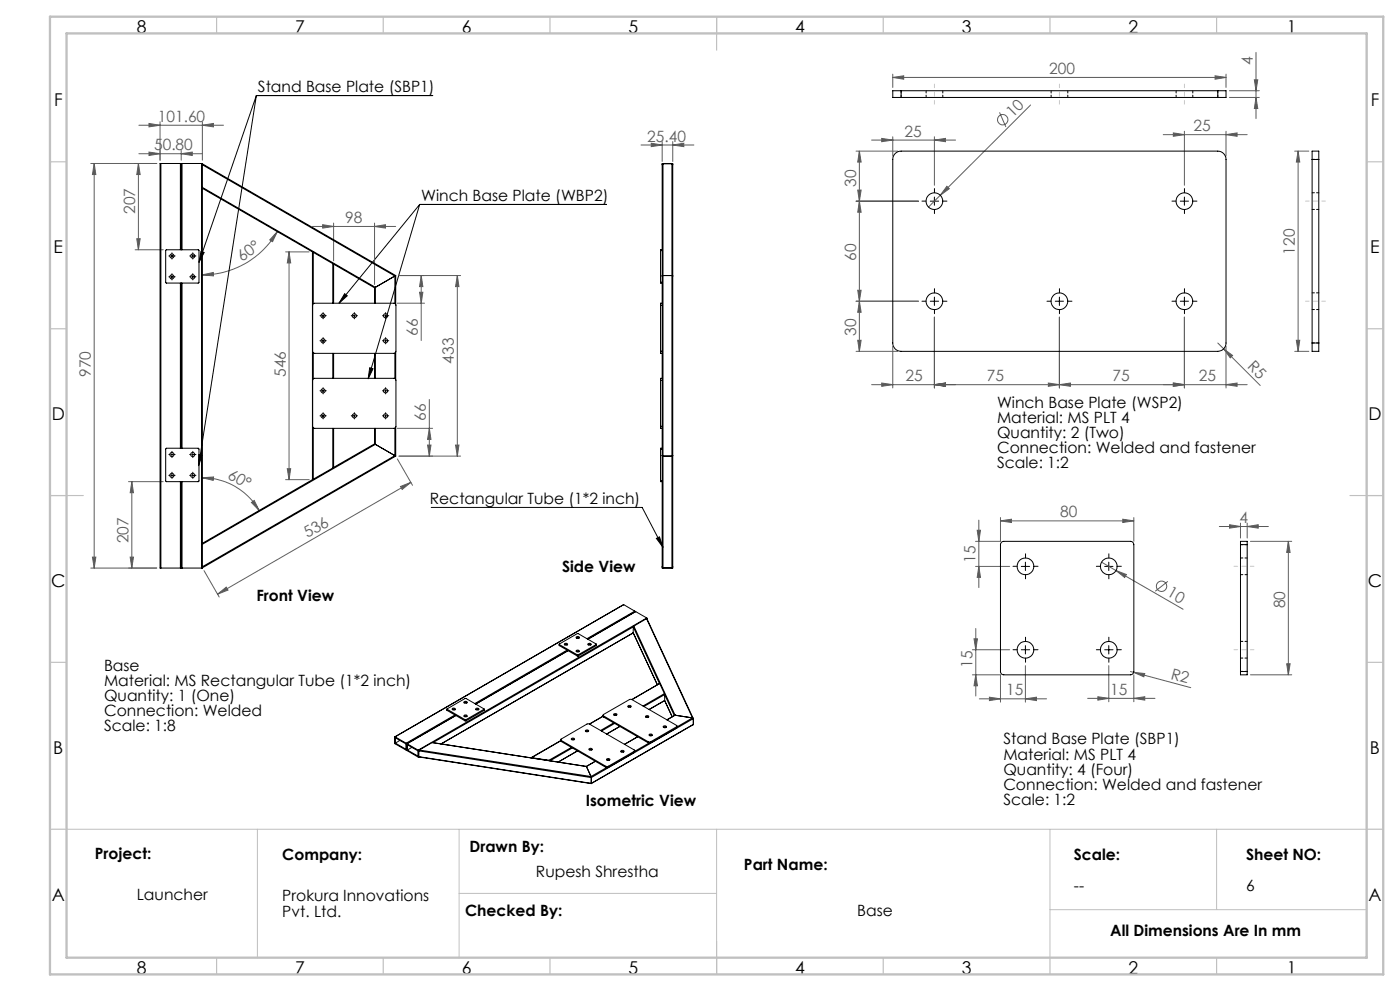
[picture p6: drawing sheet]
<svg xmlns="http://www.w3.org/2000/svg" width="420mm" height="297mm" viewBox="0 0 420 297" stroke-linecap="round" stroke-linejoin="round" font-family="sans-serif">
<g fill="none" stroke="#5d5d5d" stroke-width=".3">
<path d="M376.8 15.7v19.9M41.7 37.5h25.4M44.7 37l3.3 .5-3.3 .5zM48 36.5v11.5M60.7 37.5l3.3-.5v1zM60.7 36.5v11.5M267.8 23.2l3.3-.5v1zM267.8 22.2v4M267.8 23.2h100M299.9 33.7l1.9 4.4M309.2 31.5l-30.6 30.6M352 39.8l3.3 .6-3.3 .4z"/>
<path d="M355.3 39.3v16.2M364.5 22.7l3.3 .5-3.3 .5zM367.8 39.3v7.5M367.8 22.2v4M368.8 27.2h9M368.8 29.2h9M376.3 23.9h1l-.5 3.3zM376.8 29.2l.5 3.3h-1zM27.2 49h19.8M28.3 49l.5 3.3h-1.1zM28.3 49v121.2M41.5 49l.6 3.3h-1.1z"/>
<path d="M41.5 49v25.9M41.7 46.1h19M44.7 45.6l3.3 .5-3.3 .5zM54.4 46.1l3.3-.5v1zM54.4 45.1v2.9M192.3 43.5h15.9M195.4 42.9l3.2 .6-3.2 .5zM198.6 42.4v6M201.8 43.5l3.3-.6v1.1zM201.8 42.4v6M256.8 45.3h12.5M257.3 57h1l-.5 3.3z"/>
<path d="M257.8 45.3v60M257.8 45.3l.5 3.3h-1zM261.5 42h25.2M264.5 41.5l3.3 .5-3.3 .5zM267.8 41v5.8M280.3 42l3.3-.5v1zM280.3 41v14.5M284.1 55.8l.7 .7-2.7 2zM349 40.4h25.2M367.8 40.4l3.3-.6v1zM388.4 45.3h4.2M389.4 45.3v60"/>
<path d="M389.4 45.3l.5 3.3h-1zM40.5 74.9h8.5M41 71.5h1.1l-.6 3.4zM83.2 69.4l-1.4 3-.9-.5zM83.2 69.4a25.8 25.8 0 0 1-22.5 13M85.7 75.5h7M86.7 75.5l.5 3.3h-1zM86.7 75.5v68.3M93.7 67.9h25M96.8 67.3l3.3 .6-3.3 .5zM100.1 66.8v11.4M112.4 67.9l3.2-.6v1.1z"/>
<path d="M112.4 66.8v18.5M256.8 60.3h18.8M257.8 60.3l.5 3.3h-1zM60.7 82.4l3.3-.7v1zM119.2 90.9h8.2M125.9 87.6h1l-.5 3.3zM126.4 82.6v19.5M126.4 82.6l.5 3.3h-1zM137.2 82.6l.5 3.3h-1zM137.2 82.6v54.1M138.2 82.6h-18.5M256.8 90.3h18.8"/>
<path d="M257.3 87h1l-.5 3.3zM257.8 90.3l.5 3.3h-1zM280.3 95v21.3M317.8 95v21.3M355.3 95v21.3M128.8 119.7v17M256.8 105.3h12.5M257.3 102h1l-.5 3.3zM264.5 114.8l3.3 .5-3.3 .5zM267.8 103.8v12.5M280.3 115.3l3.3-.5v1zM314.5 114.8l3.3 .5-3.3 .5z"/>
<path d="M317.8 115.3l3.3-.5v1zM352 114.8l3.3 .5-3.3 .5zM365.3 102.8l12.8 12.7M367.1 104.6l2.7 1.9-.7 .7zM367.8 115.3l3.3-.5v1zM367.8 103.8v12.5M374.2 115.3h-112.7M388.4 105.3h4.2M388.9 102h1l-.5 3.3zM119.2 128.4h10.6M119.2 137.5l4.6 7.9M128.3 133.4h1l-.5 3.3z"/>
<path d="M128.8 128.4l.5 3.3h-1zM136.7 133.4h1l-.5 3.3zM138.2 136.7h-18.5M38.6 144.4h10.4M39.5 144.4l.5 3.3h-.9zM39.5 144.4v25.8M60.7 143.2l3.4-.3-.1 1.1zM60.7 143.2a19.6 19.6 0 0 1 17.1 9.8M75.4 150.6l.9-.6 1.5 3zM85.7 143.8h7M86.2 140.5h1l-.5 3.3zM120.2 145.8l3.1-1.2-2.7 2.1z"/>
<path d="M123.3 144.6l-58 33.5M293.2 158.9h.9l-.4 3.3zM293.7 155.9v20.2M300.1 156.1l3.3-.5v1zM300.1 155.1v7.1h-7.4M300.1 156.1h40M336.8 155.6l3.3 .5-3.3 .5zM340.1 155.1v7.1M365.8 157.8h14.7M368.9 157.3l3.2 .5-3.2 .5zM372.1 156.8v4.5M374.2 157.8l3.3-.5v1z"/>
<path d="M374.2 156.8v4.5M27.2 170.2h19.8M27.7 167h1.1l-.5 3.2zM39.1 167h.9l-.5 3.2zM61.2 171l4.6 7.9M65.3 178.1l2.6-2.1 .5 .8zM292.7 169.8h10.2M293.7 169.8l.4 3.2h-.9zM330.5 168.5l4.3 2.5M334.8 171l3.1 1.2-.5 .9zM334.8 171l20.1 11.6M350.3 174.2l-3.7 3"/>
<path d="M375.1 162.2h12.4M386.5 162.2v40M386.5 162.2l.5 3.4h-1zM291.7 194.7h11.2M292.2 191.4h1l-.5 3.3zM292.7 188.4v20.2M307.6 199.5v10.9M332.6 199.5v10.8M386 198.9h1l-.5 3.3zM291.7 202.2h8.4v8.2M292.7 202.2l.5 3.3h-1zM293.8 209.4h20.2"/>
<path d="M296.8 208.9l3.3 .5-3.3 .6zM307.6 209.4l3.3-.5v1.1zM326.3 209.3h20.2M329.4 208.8l3.2 .5-3.2 .5zM339.1 201.3l1 .2M340.1 201.5l3.3 .4-.3 .9zM340.1 201.5l17.1 4.6M340.1 209.3l3.3-.5v1zM340.1 202.2v8.1M375.1 202.2h12.4"/>
<circle cx="300.8" cy="35.9" r="1.55"/>
<circle cx="348.5" cy="175.7" r="1.55"/>
</g>
<g fill="none" stroke="#000" stroke-width=".3">
<path d="M76.9 28.6h52.9M76.9 28.6l-17.2 50M76.9 28.6l-17.3 111M280.3 59.1v2.4M355.3 59.1v2.4M51.3 76.7h.6M51.6 76.4v.6M57.5 76.7h.6M57.8 76.4v.6M60.3 75.3l.9 .4-1.5 2.9zM125.9 61.3h56.1M125.9 61.3l-24.2 29.6"/>
<path d="M125.9 61.3l-15.4 52.2M279.1 60.3h2.5M354.1 60.3h2.5M51.3 83h.6M51.6 82.7v.6M57.5 83h.6M57.8 82.7v.6M96.6 94.6h.6M96.9 94.3v.6M103.4 88l.8 .6-2.5 2.3zM106 94.6h.6M106.3 94.3v.6"/>
<path d="M115.4 94.6h.6M115.7 94.3v.6M279.1 90.3h2.5M280.3 89v2.5M316.6 90.3h2.5M317.8 89v2.5M354.1 90.3h2.5M355.3 89v2.5M96.6 102.1h.6M96.6 117.1h.6M96.9 101.8v.6M96.9 116.8v.6"/>
<path d="M110.9 110.2l1 .3-1.4 3zM115.4 102.1h.6M115.4 117.1h.6M115.7 101.8v.6M115.7 116.8v.6M51.3 136.2h.6M51.6 135.9v.6M57.5 136.2h.6M57.8 135.9v.6M59.6 136.2l1 .2-1 3.2zM96.6 124.6h.6M96.9 124.3v.7"/>
<path d="M106 124.6h.6M106.3 124.3v.7M115.4 124.6h.6M115.7 124.3v.7M51.3 142.5h.6M51.6 142.2v.6M57.5 142.5h.6M57.8 142.2v.6M129.4 152.1h63.3l6.2 11.9M196.9 161.4l.9-.5 1.1 3.1zM306.4 169.8h2.5M307.6 168.5v2.5"/>
<path d="M331.4 169.8h2.5M332.6 168.5v2.5M306.4 194.7h2.5M307.6 193.5v2.5M331.4 194.7h2.5M332.6 193.5v2.5"/>
</g>
<g fill="none" stroke="#000" stroke-width=".3" stroke-dasharray="15.2 1.3 1.3 1.3">
<path d="M280.3 57.8v-1.3M355.3 57.8v-1.3M51 76.7h-.3M51.6 76.1v-.3M51.6 77.3v.3M52.2 76.7h.3M57.2 76.7h-.3M57.8 76.1v-.3M57.8 77.3v.3M58.5 76.7h.3M277.8 60.3h-1.2M280.3 62.8v1.2"/>
<path d="M282.8 60.3h1.3M352.8 60.3h-1.2M355.3 62.8v1.2M357.8 60.3h1.3M51 83h-.3M51.6 82.3v-.3M51.6 83.6v.3M52.2 83h.3M57.2 83h-.3M57.8 82.3v-.3M57.8 83.6v.3M58.5 83h.3"/>
<path d="M96.3 94.6h-.3M96.9 94v-.3M96.9 95.2v.4M97.6 94.6h.3M105.7 94.6h-.3M106.3 94v-.3M106.3 95.2v.4M106.9 94.6h.3M115.1 94.6h-.4M115.7 94v-.3M115.7 95.2v.4M116.3 94.6h.3"/>
<path d="M277.8 90.3h-1.2M280.3 87.8v-1.3M280.3 92.8v1.2M282.8 90.3h1.3M315.3 90.3h-1.2M317.8 87.8v-1.3M317.8 92.8v1.2M320.3 90.3h1.3M352.8 90.3h-1.2M355.3 87.8v-1.3M355.3 92.8v1.2M357.8 90.3h1.3"/>
<path d="M96.3 102.1h-.3M96.3 117.1h-.3M96.9 101.5v-.3M96.9 102.7v.4M96.9 116.5v-.3M96.9 117.7v.4M97.6 102.1h.3M97.6 117.1h.3M115.1 102.1h-.4M115.1 117.1h-.4M115.7 101.5v-.3M115.7 102.7v.4"/>
<path d="M115.7 116.5v-.3M115.7 117.7v.4M116.3 102.1h.3M116.3 117.1h.3M51 136.2h-.3M51.6 135.6v-.3M51.6 136.8v.3M52.2 136.2h.3M57.2 136.2h-.3M57.8 135.6v-.3M57.8 136.8v.3M58.5 136.2h.3"/>
<path d="M96.3 124.6h-.3M96.9 124v-.3M96.9 125.2v.4M97.6 124.6h.3M105.7 124.6h-.3M106.3 124v-.3M106.3 125.2v.4M106.9 124.6h.3M115.1 124.6h-.4M115.7 124v-.3M115.7 125.2v.4M116.3 124.6h.3"/>
<path d="M51 142.5h-.3M51.6 141.8v-.3M51.6 143.1v.3M52.2 142.5h.3M57.2 142.5h-.3M57.8 141.8v-.3M57.8 143.1v.3M58.5 142.5h.3M305.2 169.7h-1.3M307.7 167.2v-1.2M307.7 172.2v1.3M310.2 169.7h1.2"/>
<path d="M330.2 169.7h-1.3M332.7 167.2v-1.2M332.7 172.2v1.3M335.2 169.7h1.2M305.2 194.7h-1.3M307.7 192.2v-1.2M307.7 197.2v1.3M310.2 194.7h1.2M330.2 194.7h-1.3M332.7 192.2v-1.2M332.7 197.2v1.3M335.2 194.7h1.2"/>
</g>
<path d="M280.3 31.2v-6M317.8 31.2v-6M355.3 31.2v-6M391.6 60.3h6M391.6 90.3h6M370.2 169.7h6M370.2 194.7h6" fill="none" stroke="#c3c8d2" stroke-width=".3" stroke-dasharray="15.2 1.3 1.3 1.3" stroke-dashoffset="14.1"/>
<path d="M20 248.5h390M77.2 248.5v38.5M137.7 248.5v38.5M215 248.5v38.5M315 248.5v38.5M365 248.5v24.1M137.7 267.8h77.3M315 272.6h95" fill="none" stroke="#c0c0c0" stroke-width=".3"/>
<g fill="none" stroke="#c0c0c0" stroke-width=".35">
<path d="M65 5v5M115 5v5M165 5v5M215 5v10M265 5v5M315 5v5M365 5v5M15 48.5h5M410 48.5h5M15 98.5h5M410 98.5h5M15 148.5h10"/>
<path d="M405 148.5h10M15 198.5h5M410 198.5h5M15 248.5h5M410 248.5h5M65 287v5M115 287v5M165 287v5M215 282v10M265 287v5M315 287v5M365 287v5"/>
</g>
<path d="M15 5h400v287h-400zM20 10h390v277h-390z" fill="none" stroke="#c0c0c0" stroke-width=".7"/>
<path d="M60.3 75.3l.9 .4-1.5 2.9zM59.6 136.2l1 .2-1 3.2zM103.4 88l.8 .6-2.5 2.3zM110.9 110.2l1 .3-1.4 3zM196.9 161.4l.9-.5 1.1 3.1z" fill="#000"/>
<g fill="#5d5d5d">
<path d="M284.1 55.8l.7 .7-2.7 2z"/>
<path d="M367.1 104.6l2.7 1.9-.7 .7z"/>
<path d="M334.8 171l3.1 1.2-.5 .9z"/>
<path d="M340.1 201.5l3.3 .4-.3 .9z"/>
<path d="M75.4 150.6l.9-.6 1.5 3zM60.7 143.2l3.4-.3-.1 1.1z"/>
<path d="M201.8 43.5l3.3-.6v1.1zM195.4 42.9l3.2 .6-3.2 .5z"/>
<path d="M112.4 67.9l3.2-.6v1.1zM96.8 67.3l3.3 .6-3.3 .5zM367.8 115.3l3.3-.5v1zM352 114.8l3.3 .5-3.3 .5zM367.8 40.4l3.3-.6v1zM352 39.8l3.3 .6-3.3 .4zM374.2 157.8l3.3-.5v1zM368.9 157.3l3.2 .5-3.2 .5z"/>
<path d="M44.7 45.6l3.3 .5-3.3 .5zM54.4 46.1l3.3-.5v1zM264.5 114.8l3.3 .5-3.3 .5zM280.3 115.3l3.3-.5v1zM280.3 115.3l3.3-.5v1zM314.5 114.8l3.3 .5-3.3 .5zM317.8 115.3l3.3-.5v1zM352 114.8l3.3 .5-3.3 .5zM264.5 41.5l3.3 .5-3.3 .5zM280.3 42l3.3-.5v1zM267.8 23.2l3.3-.5v1zM364.5 22.7l3.3 .5-3.3 .5z"/>
<path d="M44.7 37l3.3 .5-3.3 .5zM60.7 37.5l3.3-.5v1z"/>
<path d="M300.1 156.1l3.3-.5v1zM336.8 155.6l3.3 .5-3.3 .5z"/>
<path d="M296.8 208.9l3.3 .5-3.3 .6zM307.6 209.4l3.3-.5v1.1z"/>
<path d="M340.1 209.3l3.3-.5v1zM329.4 208.8l3.2 .5-3.2 .5z"/>
<path d="M120.2 145.8l3.1-1.2-2.7 2.1zM65.3 178.1l2.6-2.1 .5 .8z"/>
<path d="M60.7 82.4l3.3-.7v1zM83.2 69.4l-1.4 3-.9-.5z"/>
<path d="M39.1 167h.9l-.5 3.2zM39.5 144.4l.5 3.3h-.9zM128.3 133.4h1l-.5 3.3zM128.8 128.4l.5 3.3h-1zM125.9 87.6h1l-.5 3.3zM126.4 82.6l.5 3.3h-1zM257.3 102h1l-.5 3.3zM257.8 90.3l.5 3.3h-1z"/>
<path d="M28.3 49l.5 3.3h-1.1zM27.7 167h1.1l-.5 3.2zM41.5 49l.6 3.3h-1.1zM41 71.5h1.1l-.6 3.4zM137.2 82.6l.5 3.3h-1zM136.7 133.4h1l-.5 3.3zM86.7 75.5l.5 3.3h-1zM86.2 140.5h1l-.5 3.3zM257.8 60.3l.5 3.3h-1zM257.3 87h1l-.5 3.3zM257.8 45.3l.5 3.3h-1zM257.3 57h1l-.5 3.3zM389.4 45.3l.5 3.3h-1zM388.9 102h1l-.5 3.3zM376.3 23.9h1l-.5 3.3zM376.8 29.2l.5 3.3h-1zM386.5 162.2l.5 3.4h-1zM386 198.9h1l-.5 3.3z"/>
<path d="M292.7 202.2l.5 3.3h-1zM292.2 191.4h1l-.5 3.3z"/>
<path d="M293.2 158.9h.9l-.4 3.3zM293.7 169.8l.4 3.2h-.9z"/>
</g>
<g fill="none" stroke="#000" stroke-width=".3">
<path d="M270.3 27.2h-2.5v2h2.5M270.3 27.2v2M270.3 27.2h95M270.3 29.2h95M365.3 27.2h2.5v2h-2.5M365.3 27.2v2M48.3 49h-.3v121.2h.3M48.3 49h5.8M48.3 49v121.2M54.1 49h.3M54.1 49v25.9M54.4 49h.2"/>
<path d="M54.4 49v25.9M54.6 49h5.9M54.6 49v25.9M60.5 49l.2 .1M60.5 49v121.2M60.7 56.2v.2M60.7 49.1v.3M60.7 49.4v6.8M60.7 56.4v106.4M60.7 56.2l51.9 29.9M60.7 56.4l33 19.1M60.7 49.4l57.8 33.3"/>
<path d="M60.7 49.1l58 33.5M198.6 49.4l.3-.3h2.8l.1 .3M198.9 49h-.3v42.5M198.9 49h2.7M198.9 49v121.2M201.6 49h.2v121.2h-.2M201.6 49v121.2M268.5 46l.8-.5 1-.2h95a2.47 2.47 0 0 1 2.5 2.5v55a2.47 2.47 0 0 1-2.5 2.5h-95a2.47 2.47 0 0 1-2.5-2.5v-55l.2-1zM393.6 47.8v-2.5h2v2.5M393.6 47.8h2M393.6 47.8v55M395.6 47.8v55"/>
<path d="M49.7 75l9.8-.1 .2 9.8-9.9 .1zM93.7 75.5l.3 .1M93.7 75.5v68.3M94 75.6l5.8 3.4M94 75.6v15.4M99.8 79l.3 .2M99.8 79v11.9M100.1 79.2l12.3 7.1M100.1 79.2v11.7M198.2 75.1v9.5M198.2 75.1h.4M198.6 74.9h-.4v.2"/>
<path d="M54.1 84.8v49.5M54.4 84.8v49.5M54.6 84.8v49.5M93.9 91.2l.5-.3 24.1 .1 .3 .4-.1 14.1-.5 .4-24.1-.1-.3-.4zM112.4 86.3v4.6M112.6 86.1l-.2 .2M112.6 86.1v4.8M118.5 82.7l-5.9 3.4M118.5 82.7v8.2M118.7 82.6l-.2 .1M118.7 82.6v8.6M198.2 84.6v.2h.4"/>
<path d="M198.2 91.5v13.8M198.2 84.6h.4M198.2 91.5h.4M198.6 82.7h3.2M198.6 90.9h-.4v.6M198.6 91.5v13.8M94 113.6l.3-.2h24.1l.4 .5-.1 14.1-.4 .4-24.1-.1-.4-.4v-14zM94 105.7v7.9M99.8 105.9v7.5M100.1 105.9v7.5M112.4 105.9v7.5M112.6 105.9v7.5"/>
<path d="M118.5 105.8v7.6M118.7 105.6v8.1M198.2 105.3v.6h.4M198.2 114v13.8M198.2 114h.4M198.2 105.3h.4M198.6 105.3v8.7M198.6 113.4h-.4v.6M198.6 114v13.8M393.6 102.8v2.5h2v-2.5M393.6 102.8h2M49.7 134.5l.3-.2 9.5 .1 .2 9.8-9.9 .1z"/>
<path d="M94 128.2v15.4M99.8 128.4v11.9M100.1 128.4v11.7M112.4 133l.2 .2M112.4 133l-12.3 7.1M112.4 128.4v4.6M112.6 133.2l-51.9 29.9M112.6 133.2l5.9 3.4M112.6 128.4v4.8M118.5 136.6l.2 .1M118.5 136.6l-57.8 33.3M118.5 128.3v8.3"/>
<path d="M118.7 136.7l-58 33.5M118.7 128.1v8.6M198.2 127.8v.6h.4M198.2 134.6v9.5M198.2 134.6h.4M198.2 127.8h.4M198.6 127.8v42.4h.3M198.6 136.6h3.2M198.6 134.3h-.4v.3M54.1 144.4v25.8M54.4 144.4v25.8M54.6 144.4v25.8"/>
<path d="M93.7 143.8l-33 19M94 143.6l-.3 .2M99.8 140.3l-5.8 3.3M100.1 140.1l-.3 .2M198.2 144.1v.3h.4M198.2 144.1h.4M48.3 170.2h5.8M54.1 170.2h.3M54.4 170.2h.2M54.6 170.2h5.9M60.7 170.2h-.2M60.7 162.8v.3"/>
<path d="M60.7 169.9v.3M60.7 163.1v6.8M198.6 169.9l.3 .3h2.7l.2-.3M198.9 170.2h2.7M300.4 162.5l.7-.3h38a1.02 1.02 0 0 1 1 1v38.1a1.02 1.02 0 0 1-1 .9h-38a.96 .96 0 0 1-1-.9v-38.2zM372.1 163.2v-1h2.1v1M372.1 163.2v38.1M372.1 163.2h2.1M374.2 163.2v38.1M167.7 193.1l.1 .4M167.8 193.2v-.2l5.4-3.1 5.7 3.1-.1 .2M167.8 193.2l5.4 3"/>
<path d="M167.8 193.2v.3M167.8 193.5l5.4 3.1M169.4 192.9l.3-.1a.33 .33 0 0 1 .5 0 .33 .33 0 0 1-.1 .5l-.2 .1a.36 .36 0 0 1-.4-.1 .36 .36 0 0 1-.1-.4zM169.4 193.2h.8M170.1 194.8l-27.6 16.1M172.9 195l.4-.2a.32 .32 0 0 1 .4 .1 .32 .32 0 0 1 0 .4l-.7 .1zM172.9 190.9l.4-.2a.32 .32 0 0 1 .4 .1 .32 .32 0 0 1 0 .4l-.3 .1a.37 .37 0 0 1-.4 0 .37 .37 0 0 1-.1-.4zM172.9 195.3h.8M172.9 191.2h.8M173.2 196.2h.3M173.2 196.6h.3M173.2 196.2v.4"/>
<path d="M173.5 196.2v.4M176.5 192.9h.1a.42 .42 0 0 1 .6-.1 .42 .42 0 0 1 0 .6 .42 .42 0 0 1-.6-.1l-.2-.2zM176.5 193.2h.8M178.8 193.2l-5.3 3M178.8 193.2v.3M178.8 193.5l-5.3 3.1M178.9 193.1l-.1 .4M187.1 181.2l-68.7 39.6M187.1 181.2l-68.6 39.6M187.1 181.2l3.3 2M190 189.6v.1M190 189.7l-57.6 33.3"/>
<path d="M190 189.6l7.2 15.6M190 187.9v1.7M190 187.9l-60.1 34.7M190 189.6l-57.7 33.4M190 187.9l7.8 17M190.1 187.6l-.1 .3M190.1 187.6l12.4 26.7M190.4 183.2l.2 .1M190.4 183.2l-14.3 8.2M190.6 183.3h.1M190.6 183.3l-14.3 8.3M190.7 183.3l3.3 1.9"/>
<path d="M190.7 183.3l-14.3 8.3M194 185.4l.1 .1M194 185.4l-3.9 2.2M194 185.4l13.8 29.8M194 185.2l.2 .3M194 185.2l-68.6 39.6M194.1 185.5l13.9 29.8M194.2 185.5v.1M194.2 185.5h-.1M134.1 212.5l.1 .4M134.2 212.6l5.4-3.3 5.6 3.3M134.2 212.6l5.3 3.1"/>
<path d="M134.2 212.6v.3M134.2 212.9l5.3 3.1M135.7 212.3l.4-.1a.33 .33 0 0 1 .4 .1 .33 .33 0 0 1 0 .4l-.4 .1a.31 .31 0 0 1-.4-.1 .31 .31 0 0 1 0-.4zM135.7 212.7h.8M136.5 214.3l-14.7 8.4M136.7 214.4l-14.7 8.5M136.8 214.5l-14.7 8.4M139.2 210.4l.4-.2a.33 .33 0 0 1 .4 0 .33 .33 0 0 1 0 .5h-.2a.37 .37 0 0 1-.4 0 .37 .37 0 0 1-.2-.3zM139.2 214.7h.9M139.2 210.6h.9M139.3 214.3h.3a.37 .37 0 0 1 .5 .1 .37 .37 0 0 1-.1 .5 .37 .37 0 0 1-.5-.1 .28 .28 0 0 1-.3-.1 .28 .28 0 0 1 .1-.4zM139.5 215.7h.3"/>
<path d="M139.5 216h.3M139.5 215.7v.3M139.8 215.7v.3M142.7 211l27.7-16-27.7 16M142.8 212.7h.8M142.8 212.3h.1a.43 .43 0 0 1 .6-.1 .43 .43 0 0 1 0 .6 .43 .43 0 0 1-.6 0l-.2-.3zM145.2 212.6l-5.4 3.1M145.2 212.6v.3M145.2 212.9l-5.4 3.1M145.2 212.5v.4M175.7 219.2h.8M175.7 218.9l.4-.1a.33 .33 0 0 1 .5 .2 .33 .33 0 0 1-.5 .3l-.5-.1z"/>
<path d="M176.8 217h-.7l-7.8 4.5v.4M176.8 217l13.5 7.8v.4M180.9 214.7l.1 .2M180.9 214.6l-4.1 2.4M180.9 214.3v.4M180.9 214.7l-4.1 2.3M181 214.6l13.5 7.7M181 214.6v.3M181 214.9l13.5 7.7M184.1 216.6l-3.9 2.3M184.2 214l.3-.1a.33 .33 0 0 1 .5 0 .33 .33 0 0 1 0 .4l-.4 .1a.31 .31 0 0 1-.4-.1 .31 .31 0 0 1 0-.3zM184.2 214.3h.8"/>
<path d="M184.4 216.8l-4 2.3M185.9 217.7l-3.9 2.3M186 217.7l-4 2.3M188.4 211.8h.9M188.5 211.5l.3-.1a.37 .37 0 0 1 .5 .1 .37 .37 0 0 1-.1 .5 .37 .37 0 0 1-.5 0 .28 .28 0 0 1-.3-.2 .28 .28 0 0 1 .1-.3zM189.5 209.7l13.6 7.7-.1 .4M189.5 209.7h-.7l-7.8 4.4v.5M193.7 214.6l.3-.1a.35 .35 0 0 1 .5 0 .35 .35 0 0 1-.1 .5l-.6-.1zM193.7 214.9h.9M197.9 204.8v.1M197.9 204.8l-8.4 4.9M197.9 204.9l1.4 3"/>
<path d="M197.9 204.9l-8.3 4.8M199 217.6l.5-.1a.35 .35 0 0 1 .4 .5 .35 .35 0 0 1-.6 .1l-.3-.2zM199 218h.8M199.3 207.9l.1 .3M199.3 207.9l-6.4 3.7M199.4 209.9l-4.6 2.8M199.4 209.9l2.2 4.9M199.4 208.2v1.7M199.4 208.2l2.9 6.3M199.4 208.2l-6.2 3.5M199.4 209.9l-4.7 2.7M202.4 214.4l-2.3 1.3"/>
<path d="M202.5 214.3l-.1 .1M202.5 214.3l5.3 .9M202.5 214.3l-2.4 1.5M203 217.8l-7.8 4.5M203 217.8v.4M203 218.2l-7.8 4.4M203.1 217.6l-.1 .6M207.8 215.2l.2 .2M207.8 215.2l-4.7 2.6M208 217.1l-30.6 17.7M208 215.4l-30.6 17.6M208 215.4v1.7"/>
<path d="M372.1 201.3v.9h2.1v-.9M372.1 201.3h2.1M118.5 220.8l-.1 2 3.4 2 .2-.1M118.5 220.8l3.3 1.9M118.6 221.1l3.2 1.9v1.5l-3.2-1.8zM120 221.9l-1.4 .8M121.8 222.7l.2 .3M122 224.7l.1 .3 3.3 1.9 .2-.1M122 224.8h.1M122 223v1.7M122.1 222.9l-.1 .1M122.1 222.9l3.3 1.9"/>
<path d="M122.2 223.2l3.2 1.8v1.6l-3.2-1.8zM123.6 224l-1.4 .8M125.4 224.8l.2 .2M125.6 226.8l51.7 8M125.6 225v1.8M125.6 225l51.8 8M125.6 226.8l51.8 8M125.6 226.8h.1M125.7 226.8l-.1 .1M125.8 224.8l-.2 .2M125.8 224.8l51.5 7.9M129.6 222.6l46.3 7.1"/>
<path d="M129.6 222.6l-3.8 2.2M129.7 222.5l-.1 .1M159.5 227.1l5.2 .8M164.7 227.9l.2 .1M168.2 222l-8.9 5.1h.2M168.2 222l.1 .2M168.2 222l-8.7 5.1M168.2 221.7v.3M168.3 221.9l13.5 7.8M168.3 221.9v.3M168.3 222.2l13.5 7.8M171.4 224l-6.7 3.9"/>
<path d="M171.4 221.6h.9M171.6 221.3l.2-.1a.33 .33 0 0 1 .4 0 .33 .33 0 0 1 0 .5l-.5 .1a.26 .26 0 0 1-.3-.2 .26 .26 0 0 1 .2-.3zM171.7 224.2l-6.7 3.8M173.2 225l-5.8 3.4M173.2 225.1l-5.7 3.3M175.9 229.7l2.7-1.6zM175.9 229.7l1.4 3M176.8 224.4l.1-.1a.42 .42 0 0 1 .6-.1 .42 .42 0 0 1 0 .7 .42 .42 0 0 1-.6-.1l-.2-.2zM176.8 224.7h.8M177.3 232.7l.1 .3M177.4 234.8h-.1M177.4 233v1.8"/>
<path d="M181.8 229.7h.7M181.8 230h.7M181.8 229.7v.3M182 230l-4.7 2.7M182.1 227.4l.5-.1a.35 .35 0 0 1 .3 .5 .35 .35 0 0 1-.6 .1l-.3-.2zM182.1 227.8h.8M182.5 229.7v.3M186.3 225.3h.8M186.4 224.9h.3a.37 .37 0 0 1 .5 .1 .37 .37 0 0 1-.1 .5 .37 .37 0 0 1-.5 0 .28 .28 0 0 1-.4-.2 .28 .28 0 0 1 .2-.4zM190.3 225.2l-7.8 4.5M190.3 225.2v.3M190.3 225.5l-7.8 4.5"/>
<path d="M190.4 225l-.1 .5M191.3 220.8l-4 2.3M191.3 220.8l-3.9 2.3M194.5 222.6h.7M194.5 222.3h.7M194.5 222.3v.3M194.7 222.7l-4.3 2.5M194.8 220.1l.4-.1a.31 .31 0 0 1 .4 .1 .31 .31 0 0 1-.1 .4l-.3 .1a.31 .31 0 0 1-.4-.1 .31 .31 0 0 1 0-.4zM194.8 220.4h.8M195.2 222.3v.3"/>
<circle cx="51.6" cy="76.7" r=".63"/>
<circle cx="57.8" cy="76.7" r=".63"/>
<circle cx="280.3" cy="60.3" r="2.5"/>
<circle cx="355.3" cy="60.3" r="2.5"/>
<circle cx="51.6" cy="83" r=".64"/>
<circle cx="57.8" cy="83" r=".64"/>
<circle cx="96.9" cy="94.6" r=".63"/>
<circle cx="106.3" cy="94.6" r=".63"/>
<circle cx="115.7" cy="94.6" r=".62"/>
<circle cx="280.3" cy="90.3" r="2.51"/>
<circle cx="317.8" cy="90.3" r="2.51"/>
<circle cx="355.3" cy="90.3" r="2.51"/>
<circle cx="96.9" cy="117.1" r=".63"/>
<circle cx="96.9" cy="102.1" r=".63"/>
<circle cx="115.7" cy="102.2" r=".62"/>
<circle cx="115.7" cy="117.1" r=".62"/>
<circle cx="51.6" cy="136.2" r=".63"/>
<circle cx="57.8" cy="136.2" r=".63"/>
<circle cx="96.9" cy="124.6" r=".63"/>
<circle cx="106.3" cy="124.6" r=".63"/>
<circle cx="115.7" cy="124.6" r=".62"/>
<circle cx="51.6" cy="142.5" r=".63"/>
<circle cx="57.8" cy="142.5" r=".63"/>
<circle cx="307.6" cy="169.7" r="2.5"/>
<circle cx="332.6" cy="169.7" r="2.5"/>
<circle cx="307.6" cy="194.7" r="2.5"/>
<circle cx="332.6" cy="194.7" r="2.5"/>
</g>
<g fill="none" stroke="#000" stroke-width=".3" stroke-dasharray="1.3 .6" stroke-dashoffset=".6">
<path d="M270.3 29.2v-2M277.8 27.2v2M282.8 29.2v-2M315.3 27.2v2M320.3 29.2v-2M352.8 27.2v2M357.8 29.2v-2M365.3 27.2v2M393.6 47.8h2M395.6 57.8h-2M393.6 62.8h2M393.6 92.8h2"/>
<path d="M395.6 87.8h-2M395.6 102.8h-2M372.2 163.2h2M372.2 172.2h2M374.2 167.2h-2M372.2 197.2h2M374.2 192.2h-2M372.2 201.2h2"/>
</g>
<g font-size="5.3">
<text x="41" y="9.9">8</text>
<text x="88.5" y="9.9">7</text>
<text x="138.5" y="9.9">6</text>
<text x="188.5" y="9.9">5</text>
<text x="238.5" y="9.9">4</text>
<text x="288.5" y="9.9">3</text>
<text x="338.5" y="9.9">2</text>
<text x="386" y="9.9">1</text>
<text x="16.2" y="31.7">F</text>
<text x="411.2" y="31.7">F</text>
<text x="16.1" y="75.9">E</text>
<text x="411.1" y="75.9">E</text>
<text x="15.5" y="125.9">D</text>
<text x="410.5" y="125.9">D</text>
<text x="15.4" y="175.9">C</text>
<text x="410.4" y="175.9">C</text>
<text x="16" y="225.9">B</text>
<text x="411" y="225.9">B</text>
<text x="15.5" y="270.2">A</text>
<text x="410.5" y="270.2">A</text>
<text x="41" y="291.9">8</text>
<text x="88.5" y="291.9">7</text>
<text x="138.5" y="291.9">6</text>
<text x="188.5" y="291.9">5</text>
<text x="238.5" y="291.9">4</text>
<text x="288.5" y="291.9">3</text>
<text x="338.5" y="291.9">2</text>
<text x="386" y="291.9">1</text>
</g>
<g font-size="4.7" fill="#5d5d5d">
<text x="314.8" y="22.2">200</text>
<text x="375.8" y="19.6" transform="rotate(-90 375.8 19.6)">4</text>
<text x="303.9" y="35.3" transform="rotate(-45 303.9 35.3)">10</text>
<text x="47.4" y="36.5">101.60</text>
<text x="271.4" y="40.9">25</text>
<text x="358.1" y="39.3">25</text>
<text x="46.2" y="45.1">50.80</text>
<text x="194.2" y="42.4">25.40</text>
<text x="256.8" y="56" transform="rotate(-90 256.8 56)">30</text>
<text x="40.5" y="64.1" transform="rotate(-90 40.5 64.1)">207</text>
<text x="103.6" y="66.8">98</text>
<text x="388.4" y="76.3" transform="rotate(-90 388.4 76.3)">120</text>
<text x="72.7" y="78.6" transform="rotate(-36 72.7 78.6)">60°</text>
<text x="256.8" y="78.1" transform="rotate(-90 256.8 78.1)">60</text>
<text x="125.4" y="100.7" transform="rotate(-90 125.4 100.7)">66</text>
<text x="256.8" y="100.7" transform="rotate(-90 256.8 100.7)">30</text>
<text x="27.2" y="112.9" transform="rotate(-90 27.2 112.9)">970</text>
<text x="85.7" y="112.9" transform="rotate(-90 85.7 112.9)">546</text>
<text x="136.2" y="108.9" transform="rotate(-90 136.2 108.9)">433</text>
<text x="374" y="110.1" transform="rotate(45 374 110.1)">R5</text>
<text x="271.6" y="114.3">25</text>
<text x="296.1" y="114.3">75</text>
<text x="333.8" y="114.3">75</text>
<text x="359.7" y="114.3">25</text>
<text x="127.8" y="126.2" transform="rotate(-90 127.8 126.2)">66</text>
<text x="68.1" y="143.2" transform="rotate(30 68.1 143.2)">60°</text>
<text x="318.1" y="155.1">80</text>
<text x="92.3" y="161.3" transform="rotate(-30 92.3 161.3)">536</text>
<text x="371.9" y="156.8">4</text>
<text x="38.6" y="162.9" transform="rotate(-90 38.6 162.9)">207</text>
<text x="292.7" y="168.7" transform="rotate(-90 292.7 168.7)">15</text>
<text x="349.8" y="178.5" transform="rotate(30 349.8 178.5)">10</text>
<text x="385.5" y="182.4" transform="rotate(-90 385.5 182.4)">80</text>
<text x="291.7" y="200.1" transform="rotate(-90 291.7 200.1)">15</text>
<text x="351" y="203.4" transform="rotate(15 351 203.4)">R2</text>
<text x="301.9" y="208.4">15</text>
<text x="333.1" y="208.3">15</text>
</g>
<g font-size="4.7">
<text x="77.4" y="27.5">Stand Base Plate (SBP1)</text>
<text x="126.4" y="60.2">Winch Base Plate (WBP2)</text>
<text x="299.1" y="122.2">Winch Base Plate (WSP2)</text>
<text x="299.1" y="126.8">Material: MS PLT 4</text>
<text x="299.1" y="131.3">Quantity: 2 (Two)</text>
<text x="299.1" y="135.8">Connection: Welded and fastener</text>
<text x="299.1" y="140.3">Scale: 1:2</text>
<text x="128.9" y="151">Rectangular Tube (1*2 inch)</text>
<text x="168.6" y="171.5">Side View</text>
<text x="77" y="180.1">Front View</text>
<text x="31.2" y="201">Base</text>
<text x="31.2" y="205.6">Material: MS Rectangular Tube (1*2 inch)</text>
<text x="31.2" y="210.1">Quantity: 1 (One)</text>
<text x="31.2" y="214.6">Connection: Welded</text>
<text x="31.2" y="219.1">Scale: 1:8</text>
<text x="301" y="223.1">Stand Base Plate (SBP1)</text>
<text x="301" y="227.6">Material: MS PLT 4</text>
<text x="301" y="232.2">Quantity: 4 (Four)</text>
<text x="301" y="236.7">Connection: Welded and fastener</text>
<text x="175.7" y="241.6">Isometric View</text>
<text x="301" y="241.2">Scale: 1:2</text>
<text x="28.4" y="257.4">Project:</text>
<text x="84.7" y="257.8">Company:</text>
<text x="140.8" y="255.4">Drawn By:</text>
<text x="322.2" y="257.8">Scale:</text>
<text x="373.8" y="257.8">Sheet NO:</text>
<text x="160.8" y="262.9">Rupesh Shrestha</text>
<text x="223.2" y="260.8">Part Name:</text>
<text x="41" y="269.7">Launcher</text>
<text x="322.2" y="266.9">--</text>
<text x="373.8" y="266.9">6</text>
<text x="84.7" y="270.1">Prokura Innovations</text>
<text x="84.7" y="274.7">Pvt. Ltd.</text>
<text x="139.5" y="274.4">Checked By:</text>
<text x="257.2" y="274.4">Base</text>
<text x="333.1" y="280.4">All Dimensions Are In mm</text>
</g>
</svg>
